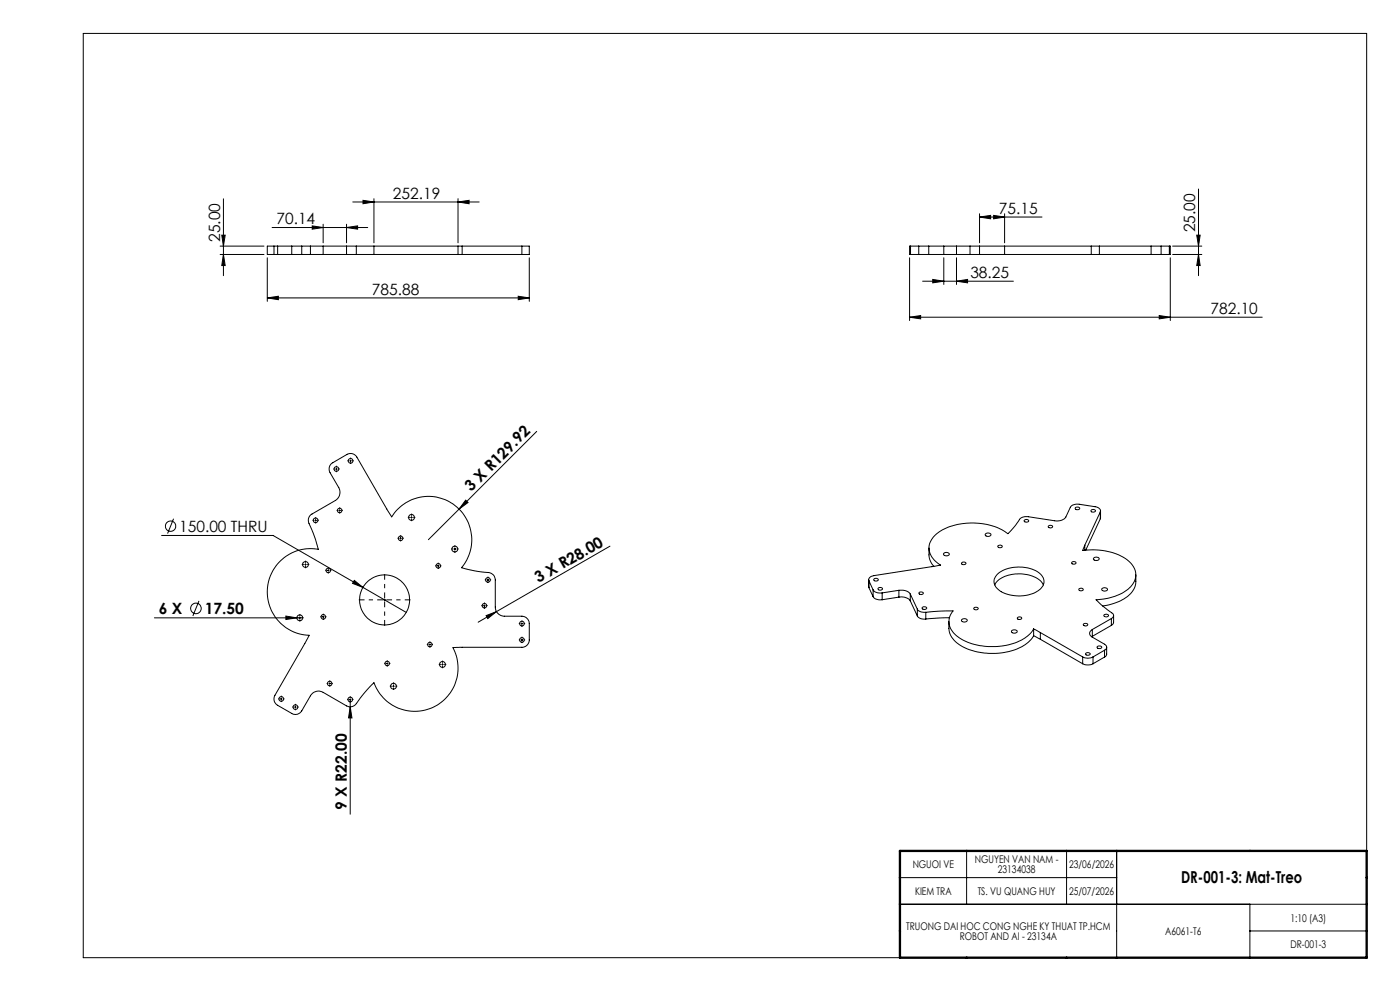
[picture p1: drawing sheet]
<svg xmlns="http://www.w3.org/2000/svg" width="420mm" height="297mm" viewBox="0 0 420 297" stroke-linecap="round" stroke-linejoin="round" font-family="sans-serif">
<g fill="none" stroke="#000" stroke-width=".3">
<path d="M25 10h385v277h-385zM67 59.6v23M112.2 59.5v13.3M137.4 59.5v13.3M359.6 56.7v25.9M66 76.3h13.2M66 73.8h13.2M66.5 70.5h1.1l-.6 3.3zM67 76.3l.6 3.3h-1.1zM80.2 77.3v13M81.6 68.2h28.7M82.2 76.3h1.1"/>
<path d="M82.2 73.8h1.1M82.2 73.8h-2v2.5h2M82.2 73.8v2.5M83.3 73.8v2.5M83.3 76.3h4.2M83.3 73.8h4.2M87.5 76.3h3M87.5 73.8h3M87.5 73.8v2.5M90.5 73.8v2.5M90.5 76.3h2.6M90.5 73.8h2.6"/>
<path d="M93.1 76.3h3.8M93.1 73.8h3.8M93.1 73.8v2.5M93.7 67.7l3.2 .5-3.2 .5zM96.9 76.3h7.1M96.9 73.8h7.1M96.9 73.8v2.5M96.9 67.2v5.6M104 76.3h2.9M104 73.8h2.9M104 73.8v2.5M104 68.2l3.3-.5v1z"/>
<path d="M104 67.2v5.6M105.8 60.5h38M106.9 76.3h5.3M106.9 73.8h5.3M106.9 73.8v2.5M108.9 60l3.3 .5-3.3 .6zM112.2 76.3h25.2M112.2 73.8h25.2M112.2 73.8v2.5M137.4 76.3h1.2M137.4 73.8h1.2M137.4 60.5l3.3-.5v1.1z"/>
<path d="M137.4 73.8v2.5M138.6 76.3h18M138.6 73.8h18M138.6 73.8v2.5M156.6 73.8h2.2v2.5h-2.2M156.6 73.8v2.5M158.8 77.3v13M272.9 77.3v18.8M273.2 73.8h-.3v2.5h.3M273.2 76.3h2.4M273.2 73.8h2.4M273.2 73.8v2.5"/>
<path d="M275.6 73.8h3M275.6 76.3h3M275.6 73.8v2.5M278.6 76.3h4.5M278.6 73.8h4.5M278.6 73.8v2.5M283.1 73.8h3.8M283.1 76.3h3.8M283.1 73.8v2.5M283.1 77.3v8M286.9 77.3v8M286.9 76.3h4.1"/>
<path d="M286.9 73.8h4.1M286.9 73.8v2.5M291 73.8h2.9M291 76.3h2.9M291 73.8v2.5M293.9 73.8h7.5M293.9 76.3h7.5M293.9 73.8v2.5M293.9 65l3.3-.4v1zM293.9 64.1v8.7M293.9 65h18.7M298.1 64.6l3.3 .4-3.3 .6z"/>
<path d="M301.4 73.8h26M301.4 76.3h26M301.4 73.8v2.5M301.4 64.1v8.7M327.4 73.8h2.4M327.4 76.3h2.4M327.4 73.8v2.5M329.8 76.3h15.5M329.8 73.8h15.5M329.8 73.8v2.5M345.3 73.8h3M345.3 76.3h3"/>
<path d="M345.3 73.8v2.5M348.3 76.3h2.5M348.3 73.8h2.5M348.3 73.8v2.5M350.8 73.8h.3v2.5h-.3M350.8 73.8v2.5M351.1 77.3v18.8M351.8 76.3h8.7M351.8 73.8h8.7M359 70.5h1l-.4 3.3zM359.6 76.3l.4 3.3h-1zM80.2 89.3l3.3-.5v1z"/>
<path d="M80.2 89.3h78.6M155.5 88.8l3.3 .5-3.3 .5zM272.9 95.1l3.3-.5v1zM272.9 95.1h105.8M276.8 84.3h27.2M279.8 83.7l3.3 .6-3.3 .5zM286.9 84.3l3.4-.6v1.1zM347.8 94.6l3.3 .5-3.3 .5zM99.4 139l4.7-2.8a2.21 2.21 0 0 1 3 .8l10.4 17.9a13 13 0 0 1 18.7-3.7 13 13 0 0 1 2.3 18.9 37.3 37.3 0 0 0 8.3 1.5 2.22 2.22 0 0 1 1.8 2.2v8.1a2.77 2.77 0 0 0 2.8 2.8h5.2a2.29 2.29 0 0 1 2.2 2.2v4.9a2.23 2.23 0 0 1-2.2 2.2l-20.7 .1a13 13 0 0 1-6.2 18 13 13 0 0 1-17.5-7.5 39.8 39.8 0 0 0-5.5 6.5 2.26 2.26 0 0 1-2.7 .5l-7.1-4.1a2.78 2.78 0 0 0-3.8 1l-2.6 4.5a2.16 2.16 0 0 1-3 .8l-4.2-2.4a2.21 2.21 0 0 1-.8-3l10.2-18a13 13 0 0 1-12.4-14.4 13 13 0 0 1 15.2-11.4l-1.2-3.9-1.6-3.8a2.14 2.14 0 0 1 .9-2.8l7-4.1a2.89 2.89 0 0 0 1-3.8l-2.6-4.5a2.2 2.2 0 0 1 .4-2.7zM104.9 138.1h.5M105.2 137.9v.5M161 129.3l-23.3 23.3"/>
<path d="M52.1 155.5l-1.8 4.4M94.4 156h.5M94.7 155.7v.5M100.7 140.6h.5M100.9 140.3v.5M101.6 153h.5M101.9 152.7v.5M123.2 155.1h.5M123.4 154.8v.5M137.7 152.6l-9.2 9.1M139.7 149.9l.7 .7-2.7 2zM307.3 156l.7-.3a.46 .46 0 0 1 .6 .5 .46 .46 0 0 1-.7 .3 .46 .46 0 0 1-.6-.5z"/>
<path d="M314.5 157.7l.5-.3a.51 .51 0 0 1 .7 .1 .51 .51 0 0 1-.1 .7 .51 .51 0 0 1-.7 0l-.4-.2zM322.6 152.1l.7-.1a.46 .46 0 0 1 .6 .5 .46 .46 0 0 1-.8 .2 .42 .42 0 0 1-.4-.1 .42 .42 0 0 1-.1-.5zM327.3 153l.9-.3a.41 .41 0 0 1 .4 .5 .41 .41 0 0 1-.6 .3 .52 .52 0 0 1-.7-.5zM330.1 153.4a1.42 1.42 0 0 0-1.6-1.5l-5.8-.8a1.86 1.86 0 0 0-1.6 .9l-1.4 3.1-.5 .5-1.3 .5h-1.3l-8.1-1.2h-1.2a2.69 2.69 0 0 0-2.2 1.9l-2.7 3.1a19.3 19.3 0 0 0-21.4 .1 5.2 5.2 0 0 0 .3 8.8l.9 .6-20 3.1a1.37 1.37 0 0 0-1.5 1.6M330.1 153.4l-4.7 10M330.1 153.4v2.1M330.1 155.5l-4.4 9.4M330.2 153.1l-.1 2.4M48.5 160.5h33.4l40 23M91.4 169.2h.5M91.7 168.9v.5M98.2 171h.5"/>
<path d="M98.5 170.7v.5M106.3 174l2.6 2-3.1-1.2zM115.1 179.8h.5M115.4 179.5v.6M119.9 161.3h.5M120.2 161.1v.5M131.2 169.6h.5M131.5 169.3v.5M136.2 164.5h.5M136.5 164.3v.5M146.1 173.8h.5M146.4 173.5v.6"/>
<path d="M183 163.7l-34.1 19.6M260.6 173.7l.1 2.4M260.7 174.1l1.2 2.7M260.7 174.1v2M260.7 176.1l1.2 2.7M261.9 176.8l.6 .6 .7 .3h1.5M261.9 178.8a2.67 2.67 0 0 0 2.8 .9M261.9 176.8v2M262.3 173.5l.7-.1a.45 .45 0 0 1 .5 .6 .45 .45 0 0 1-.8 .1h-.1a.37 .37 0 0 1-.4-.2 .37 .37 0 0 1 .1-.4zM263.5 176.2l.8-.1a.43 .43 0 0 1 .5 .5 .43 .43 0 0 1-.6 .3l-.4-.1a.37 .37 0 0 1-.3-.1 .37 .37 0 0 1 0-.5zM264.7 177.7v2M269.7 176.9h1.2l1.2 .3 1 .8"/>
<path d="M269.7 179l.9-.1 1.5 .3 1 .9M269.7 176.9l-5 .8M269.7 176.9v2.1M269.7 179l-5 .7M273.1 178l2.1 4.6M273.1 178v2.1M275.8 177.5l.4-.1a.51 .51 0 0 1 .7 .1 .51 .51 0 0 1-.1 .7 .51 .51 0 0 1-.7-.1 .37 .37 0 0 1-.4-.1 .37 .37 0 0 1 .1-.5zM278.7 164.2v2.2a5.4 5.4 0 0 0 1.4 3.3M283.2 165.8l1-.2a.54 .54 0 0 1 .6 .6 .54 .54 0 0 1-.8 .4h-.2a.51 .51 0 0 1-.6-.2 .51 .51 0 0 1 0-.6zM288.5 168.7l.7-.3a.45 .45 0 0 1 .6 .6 .45 .45 0 0 1-.7 .2 .42 .42 0 0 1-.5-.1 .42 .42 0 0 1-.1-.4zM295.6 160.1l1.1-.3a.54 .54 0 0 1 .6 .6 .54 .54 0 0 1-.9 .4l-.3-.1a.48 .48 0 0 1-.5-.6zM298.4 175.3a8.3 8.3 0 0 1 8.3-3.3 7.2 7.2 0 0 1 6.3 3.3"/>
<path d="M299.2 172.1a10.7 10.7 0 0 1 13.2 .2 3.1 3.1 0 0 1-1.3 5 11.1 11.1 0 0 1-11.9-.9 2.84 2.84 0 0 1 0-4.3zM299.4 163.6l.7-.2a.44 .44 0 0 1 .6 .5 .44 .44 0 0 1-.7 .2 .46 .46 0 0 1-.6-.5zM321.6 168.5l.4-.2a.51 .51 0 0 1 .7 .1 .51 .51 0 0 1 0 .7 .51 .51 0 0 1-.8-.1 .34 .34 0 0 1-.4-.1 .34 .34 0 0 1 .1-.4zM323.7 176.5l.6-.2a.47 .47 0 0 1 .7 .4 .47 .47 0 0 1-.8 .4l-.4-.2zM325.4 163.4l-.6 1.6a18.2 18.2 0 0 1 14 3.4 5.1 5.1 0 0 1-.7 8.4 17.1 17.1 0 0 1-9.3 2.9l1.6 1.6 3.1 2.4a.91 .91 0 0 1 .6 .9 .91 .91 0 0 1-.7 .8M325.4 163.4v1.5M328.1 167.3l1-.3a.54 .54 0 0 1 .6 .7 .54 .54 0 0 1-.8 .3h-.3a.48 .48 0 0 1-.5-.7zM330.7 176.4l.7-.3a.57 .57 0 0 1 .8 .6 .57 .57 0 0 1-.8 .5l-.4-.1a.46 .46 0 0 1-.4-.2 .46 .46 0 0 1 .1-.5zM340.7 172.3v2a7.2 7.2 0 0 1-5 6l-2.9 1-2 .3M46.3 185.2h44.5M59.7 180.1l-1.8 4.5M85.8 184.6l3.3 .6-3.3 .5z"/>
<path d="M89.9 184.9v.5M96.7 184.9h.6M97 184.6v.5M115.9 198.9h.5M116.2 198.6v.5M128.7 193.2h.5M129 192.9v.5M132.5 199.1h.5M132.8 198.9v.5M145.1 181.5h.5M145.3 181.3v.5M145.8 184.5l3.1-1.2-2.6 2.1z"/>
<path d="M148.9 183.3l-5.5 3.2M156.3 186.9h.5M156.3 191.8h.5M156.6 186.7v.4M156.6 191.6v.4M273.1 180.1l2.1 4.5M275.2 182.6a2.5 2.5 0 0 0 2.5 .9M275.2 184.6a2.41 2.41 0 0 0 2.5 .9M275.2 182.6v2M276.6 182.1l.8-.2a.45 .45 0 0 1 .6 .4 .45 .45 0 0 1-.6 .4l-.7-.2zM277.7 183.5l8.2-.4a5.1 5.1 0 0 0 1.5 7.7 19.5 19.5 0 0 0 20.5 .1l1.1-1 1.1-1.4M277.7 183.5v2"/>
<path d="M284.7 186.3v2a7.3 7.3 0 0 0 5 6 19.6 19.6 0 0 0 18.6-1.7l1.8-2.1M284.8 185.1l-7.1 .4M288.5 185.7l1.1-.3a.55 .55 0 0 1 .5 .7 .55 .55 0 0 1-.8 .3h-.2a.54 .54 0 0 1-.6-.7zM292.2 182.1l.4-.1a.51 .51 0 0 1 .7 0 .51 .51 0 0 1 0 .8 .51 .51 0 0 1-.7-.1 .36 .36 0 0 1-.4-.1 .36 .36 0 0 1 0-.5zM303.6 188.9l.6-.1a.59 .59 0 0 1 .9 .4 .59 .59 0 0 1-.8 .6h-.2a.5 .5 0 0 1-.5-.2 .5 .5 0 0 1 0-.7zM305.2 185.1l.6-.2a.47 .47 0 0 1 .7 .4 .47 .47 0 0 1-.7 .4 .42 .42 0 0 1-.5-.1 .42 .42 0 0 1-.1-.5zM310.1 188.5l2 1.1M310.1 190.5l2 1.1M310.1 188.5v2M312.1 189.6l12.7 7.3M312.1 189.6v2M312.1 191.6l12.7 7.3"/>
<path d="M324.8 196.9l1.6 .4 1.5-.4M324.8 198.9l1.3 .4 1.8-.4M324.8 196.9v2M325.1 187l.4-.2a.51 .51 0 0 1 .7 .1 .51 .51 0 0 1 0 .7 .51 .51 0 0 1-.8 0 .35 .35 0 0 1-.4-.2 .35 .35 0 0 1 .1-.4zM325.8 195.8l.8-.2a.42 .42 0 0 1 .5 .5 .42 .42 0 0 1-.7 .3h-.1a.42 .42 0 0 1-.5-.1 .42 .42 0 0 1 0-.5zM327.7 188.7a1.22 1.22 0 0 0-.8 1.1 1.22 1.22 0 0 0 .8 1.2l3.7 2.1a.95 .95 0 0 1 .6 .9 .95 .95 0 0 1-.6 .9M327.7 188.7v2M327.7 190.7l-.2 .1M327.9 196.9v2M329.1 193.8l.8-.2a.46 .46 0 0 1 .6 .5 .46 .46 0 0 1-.8 .3 .46 .46 0 0 1-.6-.6zM331.3 184.3l.6-.2a.47 .47 0 0 1 .7 .5 .47 .47 0 0 1-.8 .3h-.2a.37 .37 0 0 1-.4-.2 .37 .37 0 0 1 .1-.4zM331.4 194.9l-3.5 2"/>
<path d="M331.4 194.9v2M331.4 196.9l-3.5 2M332 194v2.2l-.6 .7M333.4 185.4l-5.7 3.3M333.4 185.4v2M333.4 187.4l-5.7 3.3M334.1 184.5l-.1 2.3-.6 .6M84.1 209.5h.5M84.4 209.2v.5M88.4 211.9h.5M88.6 211.7v.5M98.7 204.9h.5"/>
<path d="M98.9 204.6v.5M104.8 209.7h.5M105.1 211.8l.5 3.4h-1zM105.1 209.4v34.6M117.8 205.7h.5M118 205.4v.5M290 255v16M320 255v16M335 255v32M270 263h65M270 271h140M375 271v16"/>
<path d="M375 279h35"/>
<circle cx="105.2" cy="138.1" r=".7"/>
<circle cx="51.2" cy="157.7" r="1.56"/>
<circle cx="94.7" cy="155.9" r=".7"/>
<circle cx="100.9" cy="140.5" r=".7"/>
<circle cx="101.9" cy="153" r=".68"/>
<circle cx="123.5" cy="155.1" r=".88"/>
<circle cx="91.6" cy="169.2" r=".87"/>
<circle cx="98.5" cy="170.9" r=".68"/>
<circle cx="115.4" cy="179.8" r="7.5"/>
<circle cx="120.2" cy="161.4" r=".68"/>
<circle cx="131.5" cy="169.6" r=".68"/>
<circle cx="136.4" cy="164.5" r=".87"/>
<circle cx="146.4" cy="173.8" r=".69"/>
<circle cx="58.8" cy="182.3" r="1.59"/>
<circle cx="89.9" cy="185.1" r=".87"/>
<circle cx="97" cy="184.9" r=".68"/>
<circle cx="116.2" cy="198.9" r=".68"/>
<circle cx="129" cy="193.2" r=".68"/>
<circle cx="132.7" cy="199.1" r=".88"/>
<circle cx="145.3" cy="181.5" r=".68"/>
<circle cx="156.6" cy="186.9" r=".71"/>
<circle cx="156.6" cy="191.8" r=".71"/>
<circle cx="84.4" cy="209.5" r=".71"/>
<circle cx="88.6" cy="211.9" r=".69"/>
<circle cx="98.9" cy="204.9" r=".67"/>
<circle cx="105.1" cy="209.6" r=".69"/>
<circle cx="118.1" cy="205.6" r=".87"/>
</g>
<g fill="none" stroke="#000" stroke-width=".3" stroke-dasharray="15.2 1.3 1.3 1.3" stroke-linecap="butt">
<path d="M104.7 138.1h-.5M105.2 137.6v-.5M105.2 138.6v.4M105.7 138.1h.4M94.2 155.9h-.5M94.7 155.4v-.4M94.7 156.4v.5M95.2 155.9h.4M100.4 140.5h-.4M100.9 140v-.4M100.9 141v.5M101.4 153h-.4"/>
<path d="M101.4 140.5h.5M101.9 152.5v-.5M101.9 153.5v.4M102.4 153h.4M123 155.1h-.7M123.5 154.6v-.7M123.5 155.6v.6M124 155.1h.6M91.2 169.2h-.7M91.7 168.7v-.7M91.7 169.7v.6M92.2 169.2h.6"/>
<path d="M98 170.9h-.4M98.5 170.4v-.4M98.5 171.4v.5M99 170.9h.4M119.7 161.3h-.4M120.2 160.8v-.4M120.2 161.8v.4M120.7 161.3h.4M131 169.6h-.4M131.5 169.1v-.5M131.5 170.1v.4M132 169.6h.4"/>
<path d="M136 164.5h-.7M136.5 164v-.6M136.5 165v.7M137 164.5h.6M145.9 173.8h-.5M146.4 173.3v-.5M146.4 174.3v.4M146.9 173.8h.4M89.5 185.1h-.7M90 184.6v-.6M90 185.6v.7M90.5 185.1h.6"/>
<path d="M96.5 184.8h-.4M97 184.3v-.4M97 185.3v.5M97.5 184.8h.4M115.7 198.8h-.4M116.2 198.3v-.4M116.2 199.3v.5M116.7 198.8h.4M128.5 193.2h-.4M129 192.7v-.5M129 193.7v.4M129.5 193.2h.4"/>
<path d="M132.3 199.1h-.7M132.8 198.6v-.6M132.8 199.6v.7M133.3 199.1h.6M144.8 181.5h-.4M145.3 181v-.4M145.3 182v.4M145.8 181.5h.5M156.1 186.9h-.5M156.1 191.8h-.5M156.6 186.4v-.5M156.6 187.4v.4"/>
<path d="M156.6 191.3v-.5M156.6 192.3v.4M157.1 186.9h.4M157.1 191.8h.4M83.9 209.5h-.4M84.4 209v-.5M84.4 210v.4M84.9 209.5h.5M88.1 211.9h-.4M88.6 211.4v-.4M88.6 212.4v.5M89.1 211.9h.5"/>
<path d="M98.4 204.8h-.4M98.9 204.3v-.4M98.9 205.3v.5M99.4 204.8h.4M104.6 209.6h-.5M105.1 209.1v-.4M105.1 210.1v.5M105.6 209.6h.4M117.6 205.6h-.7M118.1 205.1v-.6M118.1 206.1v.7M118.6 205.6h.6"/>
</g>
<path d="M114.9 179.8h-7.3M115.4 179.3v-7.3M115.9 179.8h7.2M115.4 180.3v7.2" fill="none" stroke="#000" stroke-width=".3" stroke-dasharray="15.2 1.3 1.3 1.3" stroke-dashoffset="13.5" stroke-linecap="butt"/>
<path d="M270 255h140v32h-140z" fill="none" stroke="#000" stroke-width=".7"/>
<g fill="#000">
<path d="M139.7 149.9l.7 .7-2.7 2zM85.8 184.6l3.3 .6-3.3 .5zM145.8 184.5l3.1-1.2-2.6 2.1zM105.1 211.8l.5 3.4h-1z"/>
<path d="M67 76.3l.6 3.3h-1.1zM66.5 70.5h1.1l-.6 3.3z"/>
<path d="M104 68.2l3.3-.5v1zM93.7 67.7l3.2 .5-3.2 .5z"/>
<path d="M359 70.5h1l-.4 3.3zM359.6 76.3l.4 3.3h-1z"/>
<path d="M80.2 89.3l3.3-.5v1zM155.5 88.8l3.3 .5-3.3 .5zM108.9 60l3.3 .5-3.3 .6zM137.4 60.5l3.3-.5v1.1zM106.3 174l-.5 .8 3.1 1.2zM272.9 95.1l3.3-.5v1zM347.8 94.6l3.3 .5-3.3 .5zM279.8 83.7l3.3 .6-3.3 .5zM286.9 84.3l3.4-.6v1.1zM293.9 65l3.3-.4v1zM298.1 64.6l3.3 .4-3.3 .6z"/>
</g>
<text font-size="4.9" x="354.3" y="264.7">DR-001-3: Mat-Treo</text>
<g font-size="4.7">
<text x="117.9" y="59.5">252.19</text>
<text x="299.7" y="64">75.15</text>
<text x="82.9" y="67.2">70.14</text>
<text x="358.5" y="69.6" transform="rotate(-90 358.5 69.6)">25.00</text>
<text x="66" y="72.5" transform="rotate(-90 66 72.5)">25.00</text>
<text x="291.1" y="83.2">38.25</text>
<text x="111.6" y="88.3">785.88</text>
<text x="363.2" y="94">782.10</text>
<text x="141.4" y="147.5" transform="rotate(-45 141.4 147.5)">3 X R129.92</text>
<text x="53.8" y="159.4">150.00 THRU</text>
<text x="161.5" y="174.9" transform="rotate(-30 161.5 174.9)">3 X R28.00</text>
<text x="47.6" y="184.1">6 X</text>
<text x="61.4" y="184.1">17.50</text>
<text x="104.1" y="242.7" transform="rotate(-90 104.1 242.7)">9 X R22.00</text>
</g>
<g font-size="3.2">
<text x="273.8" y="260.2">NGUOI VE</text>
<text x="292.5" y="258.6">NGUYEN VAN NAM -</text>
<text x="299.4" y="261.8">23134038</text>
<text x="320.8" y="260.2">23/06/2026</text>
<text x="274.5" y="268.2">KIEM TRA</text>
<text x="293.3" y="268.2">TS. VU QUANG HUY</text>
<text x="320.8" y="268.2">25/07/2026</text>
<text x="271.8" y="278.6">TRUONG DAI HOC CONG NGHE KY THUAT TP.HCM</text>
<text x="287.9" y="281.8">ROBOT AND AI - 23134A</text>
<text x="349.6" y="280.2">A6061-T6</text>
<text x="387.1" y="276.2">1:10 (A3)</text>
<text x="387.1" y="284.2">DR-001-3</text>
</g>
</svg>
